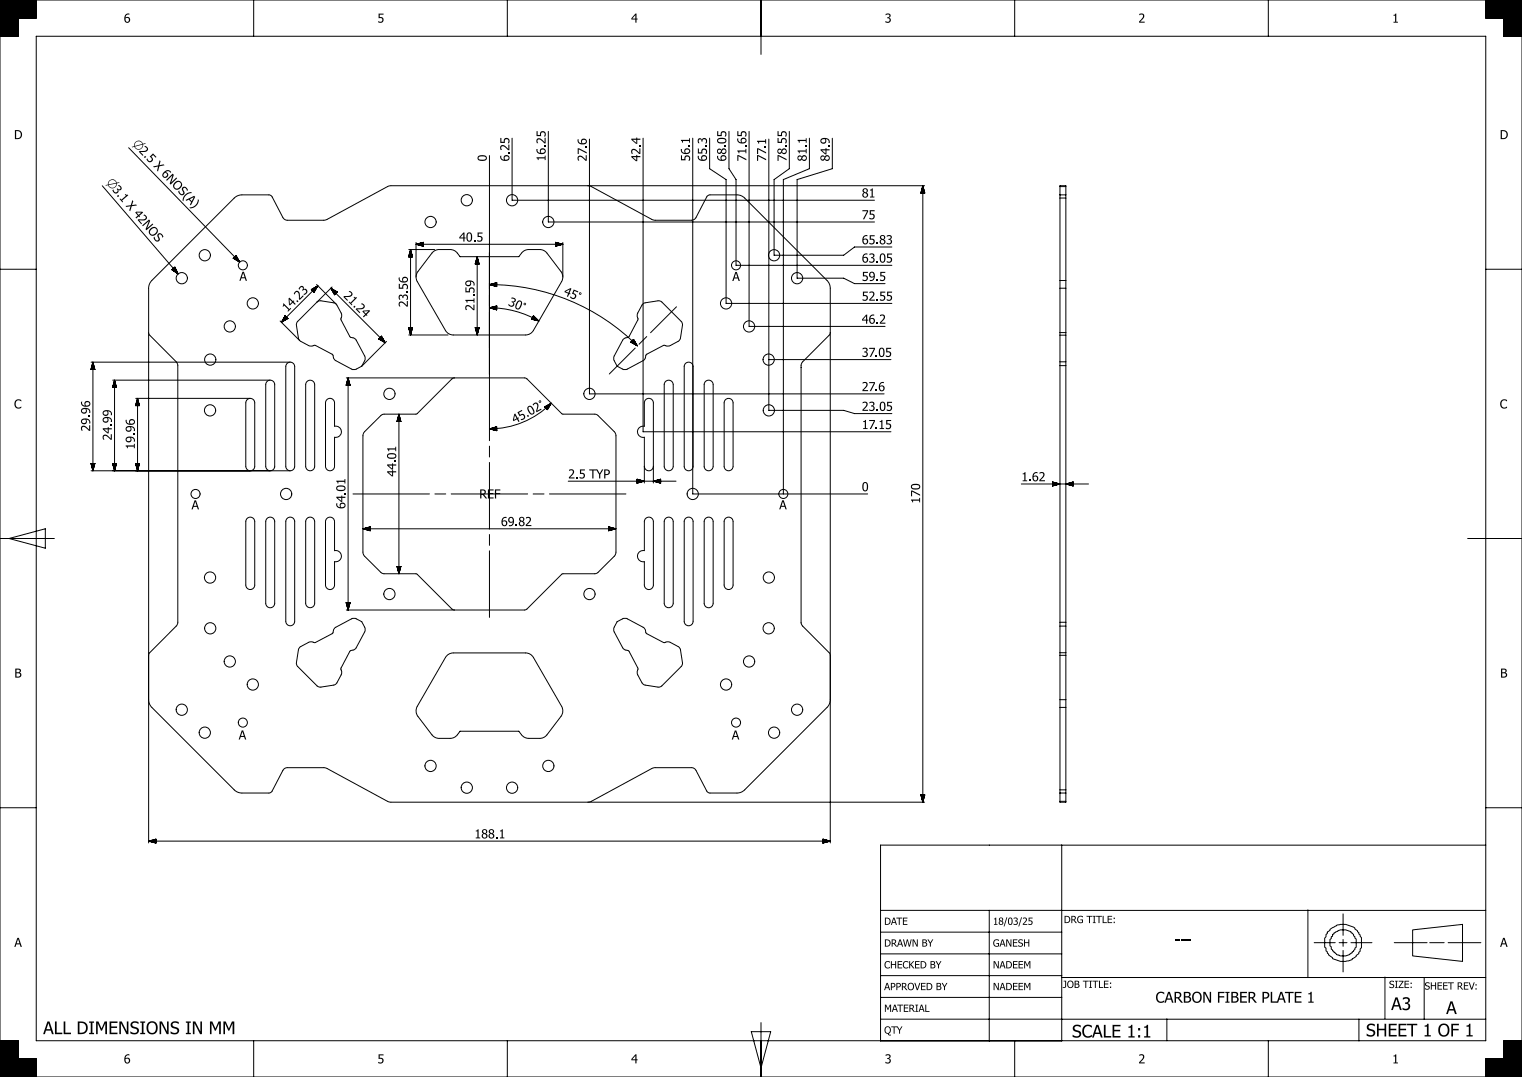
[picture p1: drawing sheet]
<svg xmlns="http://www.w3.org/2000/svg" width="420mm" height="297mm" viewBox="0 0 420 297" stroke-linecap="round" stroke-linejoin="round" font-family="sans-serif">
<g fill="none" stroke="#000" stroke-width=".28">
<path d="M0 9.9h5M0 9.8h5M0 9.7h5M0 9.6h5M0 9.5h5M0 9.4h5M0 9.3h5M0 9.2h5M0 9.1h5M0 9h5M0 8.9h5M0 8.8h5"/>
<path d="M0 8.7h5M0 8.6h5M0 8.5h5M0 8.4h5M0 8.3h5M0 8.2h5M0 8.1h5M0 8h5M0 7.9h5M0 7.8h5M0 7.7h5M0 7.6h5"/>
<path d="M0 7.5h5M0 7.4h5M0 7.3h5M0 7.2h5M0 7.1h5M0 7h5M0 6.9h5M0 6.8h5M0 6.7h5M0 6.6h5M0 6.5h5M0 6.4h5"/>
<path d="M0 6.3h5M0 6.2h5M0 6.1h5M0 6h5M0 5.9h5M0 5.8h5M0 5.7h5M0 5.6h5M0 5.5h5M0 5.4h5M0 5.3h5M0 5.2h5"/>
<path d="M0 5.1h5M0 5h5M0 4.9h10M0 4.8h10M0 4.7h10M0 4.6h10M0 4.5h10M0 4.4h10M0 4.3h10M0 4.2h10M0 4.1h10M0 4h10"/>
<path d="M0 3.9h10M0 3.8h10M0 3.7h10M0 3.6h10M0 3.5h10M0 3.4h10M0 3.3h10M0 3.2h10M0 3.1h10M0 3h10M0 2.9h10M0 2.8h10"/>
<path d="M0 2.7h10M0 2.6h10M0 2.5h10M0 2.4h10M0 2.3h10M0 2.2h10M0 2.1h10M0 2h10M0 1.9h10M0 1.8h10M0 1.7h10M0 1.6h10"/>
<path d="M0 1.5h10M0 1.4h10M0 1.3h10M0 1.2h10M0 1.1h10M0 1h10M0 .9h10M0 .8h10M0 .7h10M0 .6h10M0 .5h10M0 .4h10"/>
<path d="M0 .3h10M0 .2h10M0 .1h10M0 0h420v297h-420zM5 5v5h-5M10 10h400v277h-400zM10 0v5h-10M70 0v10M140 0v10M210 0v15M280 0v10M350 0v10"/>
<path d="M410 0v5h10M410 4.9h10M410 4.8h10M410 4.7h10M410 4.6h10M410 4.5h10M410 4.4h10M410 4.3h10M410 4.2h10M410 4.1h10M410 4h10M410 3.9h10"/>
<path d="M410 3.8h10M410 3.7h10M410 3.6h10M410 3.5h10M410 3.4h10M410 3.3h10M410 3.2h10M410 3.1h10M410 3h10M410 2.9h10M410 2.8h10M410 2.7h10"/>
<path d="M410 2.6h10M410 2.5h10M410 2.4h10M410 2.3h10M410 2.2h10M410 2.1h10M410 2h10M410 1.9h10M410 1.8h10M410 1.7h10M410 1.6h10M410 1.5h10"/>
<path d="M410 1.4h10M410 1.3h10M410 1.2h10M410 1.1h10M410 1h10M410 .9h10M410 .8h10M410 .7h10M410 .6h10M410 .5h10M410 .4h10M410 .3h10"/>
<path d="M410 .2h10M410 .1h10M415 5v5h5M415 9.9h5M415 9.8h5M415 9.7h5M415 9.6h5M415 9.5h5M415 9.4h5M415 9.3h5M415 9.2h5M415 9.1h5"/>
<path d="M415 9h5M415 8.9h5M415 8.8h5M415 8.7h5M415 8.6h5M415 8.5h5M415 8.4h5M415 8.3h5M415 8.2h5M415 8.1h5M415 8h5M415 7.9h5"/>
<path d="M415 7.8h5M415 7.7h5M415 7.6h5M415 7.5h5M415 7.4h5M415 7.3h5M415 7.2h5M415 7.1h5M415 7h5M415 6.9h5M415 6.8h5M415 6.7h5"/>
<path d="M415 6.6h5M415 6.5h5M415 6.4h5M415 6.3h5M415 6.2h5M415 6.1h5M415 6h5M415 5.9h5M415 5.8h5M415 5.7h5M415 5.6h5M415 5.5h5"/>
<path d="M415 5.4h5M415 5.3h5M415 5.2h5M415 5.1h5M415 5h5M141.3 38.1v17.1h100M151.3 36.2v25h90M162.7 38.4v70.2h81.3M177.5 38.1v81h68.4M191.2 38.1v98.1h48.2M195.8 38.1v8.4l4.6 3v34.2h45.7M201.2 36.2v10.3l1.9 3v23.7h43"/>
<path d="M206.7 36.2v53.8h37.5M212.2 38.4v74.8h20.6l3 .9h10.3M217.8 36.2v10.3l-4.2 3v20.9h19.2l3-2.3h10.3M223.4 38.1v8.4l-7.2 3v86.7M229.7 38.1v8.4l-9.7 3v27.2h12.8l3 1.5h8.4M28.2 51.2l21 24.3M35.5 40.7l30.6 31.6M135.1 42.9v78.6M162.3 51.2l.9 .3 17.4 9.2h10.6l.9-.7 3.3-6.1 8-.2 .9 .2 1.2 .7 22.7 22.8 .8 1.2 .1 .9v153M254.2 53v.2M254.2 52.8v.4M254.3 52.4v.8"/>
<path d="M254.4 52.3v.9M254.4 52.1v1.1M254.5 51.7v1.5M254.6 51.5v1.7M254.7 51.2v170M254.7 51.2l-.6 2h1.1M254.7 51.2l.5 2M254.7 51.3v1.9M254.8 51.7v1.5M254.8 51.9v1.3M254.9 52.1v1.1M255 52.4v.8"/>
<path d="M255 52.6v.6M255.1 53v.2M255.2 51.2h-147.3l-1 .3-16.6 9-1 .2h-10l-.7-.2-.5-.5-3-5.7-.6-.5-7.7-.1-1 .2-.8 .4-23.1 23.1-.6 .7-.2 .9-.1 153.5M255.2 53.2h.1M292.5 51.5v-.3h1.6v.3M292.5 53.7v.9M292.5 53.7h1.6M292.5 51.5v2.2M292.5 54.6v22.8M292.5 51.5h1.6M292.5 54.6h1.6M294.1 53.7v.9"/>
<path d="M294.1 51.5v2.2M294.1 54.6v22.8M0 74.3h10M47.4 74.4l1.8 1.1M47.4 74.4h.1M47.5 74.3l.3 .3M47.6 74.3l.3 .4M47.6 74.2l.7 .7M47.7 74.2l.7 .8M47.7 74.1l.9 1.1M47.8 74.1l1.1 1.3M47.8 74l1.3 1.5"/>
<path d="M47.9 73.9l1.1 1.4M48.1 73.8l.6 .8M48.2 73.7l.1 .2M48.3 73.7h.1M48.3 73.7l.9 1.8M48.3 73.7l-.9 .7M48.4 74l-.2-.3 .3 .5M48.8 74.7l-.8-.8 .9 1M64.4 71.2l1.7 1.1M64.4 71.2h.1M64.4 71.2l.1 .1M64.4 71.1l.5 .4"/>
<path d="M64.5 71.1l.5 .5M64.5 71l.7 .7M64.6 71l1 .9M64.7 70.9l1 1.1M64.7 70.9l1.2 1.2M64.8 70.8l1.2 1.2M64.9 70.7l1 1.1M65 70.6l.5 .6M65.1 70.5l.2 .3M65.1 70.5l.1 .1M65.1 70.5h.1M65.1 70.5l1 1.8"/>
<path d="M65.1 70.5l-.7 .7M65.6 71.3l-.7-.7 .8 .9M85.9 79.8l.8 .8M85.9 79.8h.1M86.3 79.6l-.3 .3M86.4 79.5l-.4 .4M86.6 79.4l-.5 .6M86.9 79.2l-.8 .9M87.1 79.1l-.9 1M87.2 79.7l-.7 .8 .6-.6M87.3 79l-1.1 1.1M87.4 78.5l5.4 5.4"/>
<path d="M87.5 79.2l-1 1.2 .8-.8M87.6 79.1l-1.2 1.2M87.6 78.9l-1.3 1.3M87.7 78.8l-10 10.1M87.7 78.8l-1.8 1M87.7 78.8l-1 1.8M91.3 79.5l15 15M91.3 79.5l1 1.8M91.3 79.5l1.8 1M91.4 79.5l1.3 1.4M91.4 79.7l1.2 1.3M91.5 79.6l1.3 1.2"/>
<path d="M91.6 79.1l-9.6 9.8-.2 .8 .5 3.5 .5 .8 2.4 1.3 .6 .2 1.3-.2 4.6 2.4 .7 1.6 4.9 2.6a2.96 2.96 0 0 0 2.5-.9M91.9 79.8l.9 1M92.1 79.9l.8 .8M112.8 68.8h7.1M112.8 70.6v.2M112.9 70.4v.4M113 70v.8M113 69.9v.9M113.1 69.7v1.1M113.2 69.3v1.5M113.2 69.1v1.7M113.3 68.8l-.5 2h1"/>
<path d="M113.3 68.8v23.6M113.3 68.8l.5 2M113.3 68.9v1.9M113.4 69.3v1.5M113.5 69.5v1.3M113.5 69.7v1.1M113.6 70v.8M113.7 70.2v.6M113.7 70.4v.4M113.8 70.8h.1M114.8 67.4h40.5M114.8 67.4l2 .5"/>
<path d="M114.8 66.9v9.5M114.9 67.3h1.9M115.1 67.4h1.7M115.1 67.3h1.7M115.5 67.5h1.3M115.5 67.2h1.3M115.7 67.6h1.1M115.7 67.1h1.1M115.9 67.6h.9M115.9 67.1h.9M116.2 67.7h.6M116.2 67h.6"/>
<path d="M116.4 67.8h.4M116.4 66.9h.4M116.6 67.9h.2M116.8 66.8h.1M116.8 66.8v1.1M116.8 66.8l-2 .6M119.5 69.5l.8-.5 .9-.2 3.9 .2a3.8 3.8 0 0 1 1.9 1.8h16.2a3.1 3.1 0 0 1 2.7-2l3.5 .1 1.2 .6 4.2 5.4 .5 1.3-.3 1.4-7.8 13.5a2.5 2.5 0 0 1-2.2 1.3h-19.9a2.5 2.5 0 0 1-2.2-1.3l-7.8-13.5-.3-.9 .1-.9 .4-.9zM131.1 72.8h.1M131.2 72.4v.4M131.3 72.2v.6M131.3 72v.8M131.5 71.6v1.2"/>
<path d="M131.5 71.4v1.4M131.6 71.3v1.5M131.7 70.9v1.9M131.7 70.8v21.6M131.7 70.8l-.6 2M131.7 70.8l.5 2h-1.1M131.8 71.1v1.7M131.8 71.3v1.5M131.9 71.6v1.2M132 71.8v1M132 72v.8M132.1 72.4v.4"/>
<path d="M132.2 72.6v.2M135.1 78.5a57.7 57.7 0 0 1 40.8 16.9M135.1 69.6v10.3M135.1 78.5l2 .5M135.2 78.5h1.9M135.3 78.6h1.8M135.5 78.6h1.6M135.5 78.4h1.6M135.9 78.7h1.2M136.1 78.8h1M136.1 78.2h1l-1.4 .1M136.3 78.8h.8"/>
<path d="M136.3 78.2h.8M136.7 78.9h.4M136.9 79h.2M136.9 78h.2M137 79h.1M137.1 78h.1M137.1 78.4l-1.9 .1M137.1 78.1h-.6M137.1 78v1M137.1 78l-2 .5M153.3 67.8h.4M153.3 67.7h.6"/>
<path d="M153.3 67.6h1.2M153.3 67.5h1.4M153.3 66.8h.1M153.3 66.9h.4M153.3 67h.6M153.3 67l1 .1M153.3 67.1h1.2M153.3 67.2h1.4M153.3 67.2l1.7 .1M153.3 67.3h1.9M153.3 66.8l2 .6M153.3 66.8v1.1"/>
<path d="M153.5 67.9h-.2M154.3 67.6l-1 .1M155 67.4l-1.7 .1M155.3 66.9v9.5M155.3 67.4l-2 .5M292.5 77.4v2.1M292.5 79.5v12.2M292.5 79.5h1.6M292.5 77.4h1.6M294.1 77.4v2.1M294.1 79.5v12.2M410 74.3h10"/>
<path d="M25.1 99.9h55M25.6 100v1.9M25.6 99.9v29.9M25.6 99.9l-.5 2M25.6 99.9l.6 2M41 91.7l.3 .7 7.3 7.4 .5 1-.1 71.1-.4 .8-7.3 7.3-.3 .7M77.3 88.5l5.4 5.4M78.7 87.1l.7 .7M78.7 87.1l-1 1.8M78.7 87.1h.1M78.7 87.1l-.2 .3M78.8 87.2l-.4 .4"/>
<path d="M78.8 87.2l-.5 .6M78.9 87.3l-.8 .8M78.9 87.3l-.9 1M79 87.4l-1.1 1M79 87.4l-1.3 1.4M79.1 87.5l-1.2 1.2M79.2 87.5l-1.1 1.1M79.2 87.6l-.8 .8M79.3 87.6l-.7 .7M79.3 87.7l-.5 .5M79.4 87.8l-.3 .2M79.4 87.8l-.1 .1"/>
<path d="M79.4 87.8l-1.7 1.1M86.8 80.4l-.1 .2M86.9 80.2l-.3 .3M87.5 83.3l1.1-.3 3.7 .6 .7 .5 1.1 2.2M91.6 80.1l1 .9M91.7 80.3l.8 .8M91.8 80.4l.7 .7M92 80.8l.4 .4M92.1 80.9l.3 .3M92.2 81.1l.2 .1M92.2 80l.7 .7M92.3 81.3h.1"/>
<path d="M92.6 80.2l.4 .4M92.7 80.3l.3 .3M93.1 80.5h.1M93.1 80.5l-.8 .8M94.1 88.2l2.5 4.7 1.1 .3 .6 .6 2.4 4.7a2.96 2.96 0 0 1-.9 2.5M94.2 87.6l-.1 .2M104.5 93.5l1.8 1M104.5 93.5h.1M104.6 93.4l.1 .2M104.6 93.4l.3 .3M104.6 93.4l.6 .5M104.8 93.2l1.1 1.1"/>
<path d="M104.8 93.1l1.3 1.3M104.9 93l1.3 1.3M105.1 92.9l.7 .7M105.1 92.9l.6 .5M105.2 92.8l.4 .4M105.2 92.8l.2 .1M105.3 92.7h.1M105.3 92.7l1 1.8M105.3 92.7l-.8 .8M105.4 94l-.7-.7 .8 .8M106 93.9l-1-.9 1.1 1.1M106.7 94.2l-6.9 6.8"/>
<path d="M112.8 90.4v.2M112.8 92.4h10.8M112.9 90.4v.4M112.9 90.4l.1 .7M113 90.4v.9M113.1 90.4v1.1M113.1 90.4l.1 1.5M113.2 90.4v1.7M113.4 90.4l-.1 1.9M113.4 90.4v1.5M113.5 90.4v1.3M113.6 90.4l-.1 1.1"/>
<path d="M113.6 90.4v.7M113.7 90.4v.6M113.8 90.4l-.1 .4M113.8 90.4h.1M113.8 90.4h-1l.5 2M113.8 90.4l-.5 2M131.1 90.4h1.1l-.5 2M131.1 90.4l.6 2M131.1 90.4h.1M131.2 90.4v.4M131.3 90.4v.6M131.3 90.4v.7"/>
<path d="M131.4 90.4l.1 1.1M131.5 90.4v1.3M131.6 90.4v1.5M131.6 90.4l.1 1.9M131.8 90.4v1.7M131.9 90.4l-.1 1.5M131.9 90.4v1.1M132 90.4v.9M132.1 90.4l-.1 .7M132.1 90.4v.4M132.2 90.4v.2M135.1 84.9a27.3 27.3 0 0 1 13.6 3.6"/>
<path d="M135.1 85.9v10.2M135.2 84.9h1.9M135.2 84.8l1.9 .1M135.3 85h1.8M135.5 85l1.6 .1M135.5 84.8h1.6M135.7 84.7h1.4M135.9 85.1h1.2M135.9 84.7h1.2M136.1 85.2h1M136.3 85.2l.8 .1M136.3 84.6h.8"/>
<path d="M136.5 84.5h.6M136.7 85.3h.4M136.9 85.4h.1M136.9 84.4h.2M137.1 84.4h.1M137.1 84.4v1l-2-.5M137.1 84.4l-2 .5M146.7 88l2 .5M146.7 88h.1M146.8 87.9l.5 .3M146.8 87.8l.9 .5M146.8 87.8l1 .5"/>
<path d="M146.9 87.7l1.3 .7M146.9 88.1l-.2-.1 .4 .1M146.9 87.6l1.5 .9M147 87.4l1.3 .8M147 87.4l1.2 .6M147.1 87.4l1 .5M147.1 87.3l.7 .3M147.2 87.1h.1M147.2 87.1l1.5 1.4M147.2 87.1l-.5 .9M147.5 87.4l-.3-.2 .4 .3M148.6 88.5l-1.6-1 1.6 1"/>
<path d="M174.1 94.4h.1M174.1 94.3l.2 .2M174.2 94.3l.4 .4M174.2 94.2l.6 .6M174.3 94.2l.7 .7M174.3 94.1l1 .9M174.4 94.1l1.1 1M174.4 94l1.2 1.2M174.4 94l1.4 1.3M174.5 93.9l1.2 1.2M174.6 93.9l1 1.1M174.6 93.9l.9 .9"/>
<path d="M174.7 93.7l.4 .4M174.8 93.6l.1 .2M174.8 93.6h.1M174.8 93.6l1.1 1.8M174.8 93.6l-.7 .8 1.8 1M175.2 94.3l-.5-.5 .6 .7M175.3 96l-7.2 7.1M177.3 83.9l.8-.4 3.5-.5 1.1 .3 5.5 5.6 .1 .8-.5 3.5-.4 .8-2.4 1.3-.7 .2-1.2-.2-4.6 2.4-.8 1.6-4.6 2.5a3.1 3.1 0 0 1-3.8-3l.2-.7 2.5-4.5 1.6-.8 2.4-4.6-.1-1.6zM178.5 92.8l-2.2 2.1M186.7 84.6l-7.2 7.1M212.1 99.2h33.8M229.1 91.7l-.3 .7-7.3 7.4-.4 1v70.9l.4 .9 7.3 7.4 .3 .7"/>
<path d="M292.5 91.7v.7M292.5 99.8v1M292.5 92.4v7.4M292.5 91.7h1.6M292.5 99.8h1.6M292.5 92.4h1.6M294.1 91.7v.7M294.1 99.8v1M294.1 92.4v7.4M25.1 101.9h1.1M25.1 101.9h.1M25.2 101.5v.4"/>
<path d="M25.3 101.3v.6M25.3 101.1v.8M25.4 100.7v1.2M25.5 100.5v1.4M25.5 100.3v1.6M25.7 100.2v1.7M25.8 100.5v1.4M25.9 100.7v1.2M25.9 100.9v1M26 101.3v.6M26.1 101.5v.4M26.1 101.7v.2"/>
<path d="M31.1 106.8h1M31.1 106.8h.1M31.1 104.8h43.5M31.1 106.6v.2M31.2 106.4v.4M31.3 106.1v.7M31.3 105.9v.9M31.4 105.7v1.1M31.5 105.3v1.5M31.5 105.1v1.7M31.6 104.8v25M31.6 104.8l-.5 2"/>
<path d="M31.6 104.8l.5 2M31.6 104.9v1.9M31.7 105.3v1.5M31.8 105.5v1.3M31.9 105.9v.9M31.9 106.1v.7M32 106.3v.5M32.1 106.6v.2M32.1 106.8h.1M37.4 111.9h1.1M37.4 111.9h.1M37.5 109.9h31.6"/>
<path d="M37.5 111.7v.2M37.5 111.5v.4M37.6 111.1v.8M37.7 110.9v1M37.7 110.7v1.2M37.8 110.3v1.6M37.9 110.1v1.8M38 109.9v19.9M38 109.9l-.6 2M38 109.9l.5 2M38 110.1v1.8M38.1 110.3v1.6"/>
<path d="M38.1 110.5v1.4M38.2 110.9v1M38.3 111.1v.8M38.3 111.3v.6M38.4 111.7v.2M38.5 111.9h.1M68.1 110.4a1.23 1.23 0 0 1 1.3-.5 1.23 1.23 0 0 1 .9 1.2v17.5a1.23 1.23 0 0 1-1.2 1.2 1.23 1.23 0 0 1-1.3-1.2v-17.5zM73.8 105.1a1.24 1.24 0 0 1 1.3-.1 1.24 1.24 0 0 1 .7 1.1v22.5a1.24 1.24 0 0 1-1.2 1.2 1.24 1.24 0 0 1-1.3-1.2v-22.5zM79.1 100.4a1.23 1.23 0 0 1 1.4-.5 1.23 1.23 0 0 1 .8 1.2v27.5a1.23 1.23 0 0 1-1.2 1.2 1.23 1.23 0 0 1-1.2-1.2v-27.5zM84.9 105.1a1.24 1.24 0 0 1 1.3-.1 1.24 1.24 0 0 1 .6 1.1v22.5a1.24 1.24 0 0 1-1.2 1.2 1.24 1.24 0 0 1-1.2-1.2v-22.5zM90.3 110.1a1.25 1.25 0 0 1 1.3-.1 1.25 1.25 0 0 1 .7 1.1v6.5a1.55 1.55 0 0 1 1.9 1.5 1.55 1.55 0 0 1-1.9 1.5v8a1.25 1.25 0 0 1-1.2 1.2 1.25 1.25 0 0 1-1.3-1.2v-17.5zM95.5 106.2h1.1"/>
<path d="M95.6 104.2h49.4l10.2 10 9.4 .1 4.9 4.7 .5 1.2-.1 32.4-.4 .8-4.7 4.6-.7 .2-8.9 .1-10.2 9.9h-49.4M95.6 106v.2M95.6 105.8v.4M95.7 105.6v.6M95.8 105.3v.9M95.8 105.1v1.1M95.9 104.9v1.3M96 104.5v1.7M96.1 104.2v64M96.1 104.2l-.6 2M96.1 104.2l.5 2M96.1 104.3v1.9"/>
<path d="M96.1 104.5v1.7M96.2 104.9v1.3M96.3 105.1v1.1M96.4 105.4v.8M96.4 105.6v.6M96.5 105.8v.4M96.6 106.2h.1M109.5 116.2h1.1M109.5 116.2h.1M109.7 115.8v.4M109.7 115.6v.6M109.8 115.4v.8"/>
<path d="M109.9 115.1v1.1M109.9 114.9v1.3M110 114.7v1.5M110.1 114.3v1.9M110.1 114.2v44M110.1 114.2l-.6 2M110.1 114.2l.5 2M110.2 114.5v1.7M110.2 114.7v1.5M110.3 115.1v1.1M110.4 115.3v.9M110.5 115.6v.6"/>
<path d="M110.5 115.8v.4M110.6 116v.2M125.4 104.2l-.7 .3-9.7 9.7-9.5 .1-4.9 4.7-.4 1.2 .1 32.7 5.2 5.2 9.5 .2 9.7 9.6 .7 .3M135.1 118.3l2 .5M135.3 118.2h1.8h-1.9M135.5 118.4h1.6h-1.4M136.1 118h1h-1.2M136.3 118.6h.8h-.6M136.7 117.8h.4l-.8 .1M137.1 117.7v1.1M137.1 117.7l-2 .6M137.1 117.7l-.2 .1"/>
<path d="M137.1 118.1h-1.6M137.1 118.3h-1.9M137.1 118.5h-1.2M137.1 118.7h-.4M137.1 118.8h.1M150.3 112.2h.1M150.5 112.1l-.1 .1M150.7 112l-.3 .3M150.7 112.6l1.3-1.4-1.3 1.4M151 111.8l-.5 .5M151.1 113h.1M151.2 112.8l-.2 .1"/>
<path d="M151.2 111.7l-.7 .7M151.4 112.5l-.4 .4M151.5 112.3l-.6 .5M151.7 112l-.8 .8M151.7 111.4l-1.2 1 .9-.8M151.8 111.8l-1 .9M151.9 111.3l-1.3 1.2M151.9 111.6l-1.1 1.1M152.1 111.2a24.1 24.1 0 0 1-17 7.1M152.1 111.2l-1.8 1M152.1 111.2l-1 1.8-.8-.8M183.8 105.1a1.24 1.24 0 0 1 1.3-.1 1.24 1.24 0 0 1 .7 1.1v22.5a1.24 1.24 0 0 1-1.3 1.2 1.24 1.24 0 0 1-1.2-1.2v-22.5z"/>
<path d="M189 100.4a1.23 1.23 0 0 1 1.4-.5 1.23 1.23 0 0 1 .9 1.2v27.5a1.23 1.23 0 0 1-1.3 1.2 1.23 1.23 0 0 1-1.2-1.2v-27.5zM194.6 105.3a1.24 1.24 0 0 1 1.3-.4 1.24 1.24 0 0 1 .9 1.2v22.5a1.24 1.24 0 0 1-1.2 1.2 1.24 1.24 0 0 1-1.3-1.2v-22.5zM200.1 110.4a1.23 1.23 0 0 1 1.3-.5 1.23 1.23 0 0 1 .9 1.2v17.5a1.23 1.23 0 0 1-1.2 1.2 1.23 1.23 0 0 1-1.3-1.2v-17.5zM292.5 100.8v70.8M292.5 100.8h1.6M294.1 100.8v70.8M25.1 127.8h1.1M25.1 127.8l.5 2M25.1 127.8h.1M25.1 129.8h55M25.2 127.8v.4M25.3 127.8v.6"/>
<path d="M25.3 127.8v.8M25.4 127.8v1.2M25.5 127.8v1.4M25.5 127.8v1.6M25.6 127.8v1.9M25.8 127.8l-.1 1.7M25.8 127.8v1.4M25.9 127.8v1.2M26 127.8l-.1 1M26 127.8v.6M26.1 127.8v.4M26.2 127.8l-.1 .2"/>
<path d="M26.2 127.8l-.6 2M31.1 127.8h1M31.1 127.8l.5 2M31.1 127.8h.1M31.1 127.8v.2M31.2 127.8v.4M31.2 127.8l.1 .8M31.3 127.8v1M31.4 127.8v1.2M31.4 127.8l.1 1.6M31.5 127.8v1.7M31.7 127.8l-.1 1.9"/>
<path d="M31.7 127.8v1.6M31.8 127.8v1.4M31.9 127.8v1M31.9 127.8v.8M32 127.8v.6M32.1 127.8v.2M32.1 127.8h.1M32.1 127.8l-.5 2M37.4 127.8h1.1M37.4 127.8l.6 2M37.4 127.8h.1M37.5 127.8v.2"/>
<path d="M37.5 127.8v.4M37.6 127.8v.8M37.7 127.8v1M37.7 127.8v1.2M37.8 127.8v1.6M37.9 127.8v1.7M38 127.8v1.7M38.1 127.8v1.6M38.2 127.8l-.1 1.4M38.2 127.8v1M38.3 127.8v.8M38.4 127.8l-.1 .6"/>
<path d="M38.4 127.8v.2M38.5 127.8h.1M38.5 127.8l-.5 2M97.4 136.2h21.1M120 136.2h3M124.5 136.2h21.1M135.1 123v3M135.1 127.5v18.4M147.1 136.2h3M151.6 136.2h21.1M156.8 132.7h29.8M175.8 132.9h1.2"/>
<path d="M175.8 133.1h.6M175.8 133.2h.1M175.8 132.2l2 .5-2 .5M175.8 132.2v1M175.8 132.2h.2M175.8 132.3h.4M175.8 132.3h.6M175.8 132.4h1M175.8 132.5h1.2M175.8 132.5h1.3M175.8 132.6h1.7M175.8 132.9h1.3"/>
<path d="M175.8 132.7h1.9M176.2 133.1l-.4 .1M176.8 133h-1M177.5 132.8h-1.7M177.8 128.6a1.25 1.25 0 0 0 1.3 1.2 1.25 1.25 0 0 0 1.2-1.2M177.8 133.2v-12.6a1.55 1.55 0 0 1-1.9-1.5 1.55 1.55 0 0 1 1.9-1.5v-6.5a1.25 1.25 0 0 1 1.3-1.2 1.25 1.25 0 0 1 1.2 1.2v22.1M180.4 132.7h1.9M180.6 132.6h1.7M180.6 132.8h1.7M181 132.5h1.3M181 132.9h1.3M181.2 132.9h1.1"/>
<path d="M181.2 132.5h1.1M181.3 133h1M181.3 132.4h1M181.7 133.1h.6M181.7 132.3h.6M181.9 133.1h.4M181.9 132.3h.4M182.1 132.2h.2M182.3 133.2h.1M182.3 132.2l-2 .5 2 .5M182.3 132.2v1M281.8 133.5h18.6"/>
<path d="M290.5 132.9l2 .6-2 .5M290.5 132.9v1.1M290.5 132.9h.1M290.5 133h.4M290.5 133.1h.6M290.5 133.1h.8M290.5 133.2h1.1M290.5 133.3h1.3M290.5 133.3h1.5M290.5 133.4h1.9M290.5 133.9h.4M290.5 133.8h.6"/>
<path d="M290.5 133.7h1.1M290.5 133.6h1.3M290.7 133.9l-.2 .1M291.5 133.7l-1 .1M292.2 133.5l-1.7 .1M294.2 133.4h1.9M294.4 133.5h1.7M294.6 133.3h1.5M294.8 133.3h1.3M294.8 133.6h1.3M295 133.2h1.1M295 133.7h1.1"/>
<path d="M295.2 133.7h.9M295.4 133.1h.7M295.5 133.1h.6M295.5 133.8h.6M295.7 133h.4M295.7 133.9h.4M295.9 133.9h.2M296.1 132.9h.1M296.1 132.9l-2 .6 2 .5M296.1 132.9v1.1M0 148.5h15M2.5 148.5l10-2.7v5.4z"/>
<path d="M68.1 143.1a1.23 1.23 0 0 1 1.3-.4 1.23 1.23 0 0 1 .9 1.1v17.5a1.23 1.23 0 0 1-1.2 1.3 1.23 1.23 0 0 1-1.3-1.3v-17.5zM73.8 142.8a1.24 1.24 0 0 1 1.3-.1 1.24 1.24 0 0 1 .7 1.1v22.6a1.24 1.24 0 0 1-1.2 1.2 1.24 1.24 0 0 1-1.3-1.2v-22.6zM79.1 143.1a1.23 1.23 0 0 1 1.4-.4 1.23 1.23 0 0 1 .8 1.1v27.5a1.23 1.23 0 0 1-1.2 1.3 1.23 1.23 0 0 1-1.2-1.3v-27.5zM84.9 142.8a1.24 1.24 0 0 1 1.3-.1 1.24 1.24 0 0 1 .6 1.1v22.5a1.24 1.24 0 0 1-1.2 1.3 1.24 1.24 0 0 1-1.2-1.3v-22.5zM90.3 142.8a1.25 1.25 0 0 1 1.3-.1 1.25 1.25 0 0 1 .7 1.2v8a1.55 1.55 0 0 1 1.9 1.5 1.55 1.55 0 0 1-1.9 1.5v6.4a1.25 1.25 0 0 1-1.2 1.3 1.25 1.25 0 0 1-1.3-1.3v-17.4zM100.2 145.8h69.8M100.2 145.8l2 .6M100.2 145.8h2M100.4 145.9h1.8M100.6 146h1.6M100.6 145.7h1.6M100.8 145.6h1.4"/>
<path d="M101 146.1h1.2M101 145.6h1.2M101.2 146.1h1M101.4 146.2h.8M101.4 145.5h.8M101.6 145.4h.6M101.8 146.3h.4M102 146.3h.2M102 145.3h.2M102.1 146.4h.1M102.1 145.3h.1M102.2 145.3v1.1"/>
<path d="M102.2 145.3l-2 .5M109.5 156.2h1.1M109.5 156.2l.6 2M109.5 156.2h.1M109.6 156.2l.1 .4M109.7 156.2v.6M109.8 156.2v.8M109.8 156.2l.1 1.2M109.9 156.2v1.4M110 156.2v1.5M110 156.2l.1 1.9M110.2 156.2v1.7"/>
<path d="M110.3 156.2l-.1 1.5M110.3 156.2v1.2M110.4 156.2v1M110.5 156.2v.6M110.5 156.2v.4M110.6 156.2v.2M110.6 156.2l-.5 2M135.1 151.9v18.4M135.1 147.4v3M168 146.4h.1M168 146.3h.2M168 146.3h.4"/>
<path d="M168 146.1h.9M168 146.1h1.1M168 145.9h1.7M168 145.3h.1M168 145.3h.2M168 145.4h.6M168 145.5h.7M168 145.5l1.1 .1M168 145.6h1.3M168 145.7h1.5M168 145.8h1.9M168 145.3l2 .5"/>
<path d="M168 145.3v1.1M168.7 146.2h-.7M169.5 146h-1.5M170 145.8l-2 .6M178 143.1a1.25 1.25 0 0 1 1.4-.4 1.25 1.25 0 0 1 .9 1.2v17.4a1.25 1.25 0 0 1-1.2 1.3 1.25 1.25 0 0 1-1.3-1.3v-6.4a1.55 1.55 0 0 1-1.9-1.5 1.55 1.55 0 0 1 1.9-1.5v-8zM183.5 143.1a1.24 1.24 0 0 1 1.4-.4 1.24 1.24 0 0 1 .9 1.1v22.5a1.24 1.24 0 0 1-1.3 1.3 1.24 1.24 0 0 1-1.2-1.3v-22.5zM189 143.1a1.23 1.23 0 0 1 1.4-.4 1.23 1.23 0 0 1 .9 1.1v27.5a1.23 1.23 0 0 1-1.3 1.3 1.23 1.23 0 0 1-1.2-1.3v-27.5zM194.6 143.1a1.24 1.24 0 0 1 1.3-.4 1.24 1.24 0 0 1 .9 1.1v22.6a1.24 1.24 0 0 1-1.2 1.2 1.24 1.24 0 0 1-1.3-1.2v-22.6zM200.3 142.8a1.23 1.23 0 0 1 1.3-.1 1.23 1.23 0 0 1 .7 1.1v17.5a1.23 1.23 0 0 1-1.2 1.3 1.23 1.23 0 0 1-1.3-1.3v-17.5zM405 148.5h15M82.8 178.5l2.7-1.5 1.6 .2 4.6-2.5 .7-1.6 4.6-2.4a3.1 3.1 0 0 1 3.8 2.9l-.2 .7-2.5 4.6-1.6 .7-2.4 4.6 .2 1.3-.2 .6-1.3 2.4-.7 .4-3.5 .6-.9-.2-5.5-5.5-.4-1.1 .5-3.5zM95.5 166.2h1.1"/>
<path d="M95.5 166.2l.6 2M95.5 166.2l.1 .2M95.6 166.2v.4M95.7 166.2v.6M95.7 166.2l.1 1M95.8 166.2v1.2M95.9 166.2v1.4M95.9 166.2l.1 1.7M96.1 166.2v1.9M96.2 166.2l-.1 1.7M96.2 166.2v1.4M96.3 166.2v1.2"/>
<path d="M96.4 166.2v.8M96.4 166.2v.6M96.5 166.2v.4M96.6 166.2h.1M96.6 166.2l-.5 2M170.3 171.4a2.96 2.96 0 0 1 2.5-.9l4.9 2.6 .8 1.6 4.6 2.5 1.6-.2 2.7 1.5 .4 .7 .5 3.5-.3 1.1-5.6 5.5-.8 .2-3.8-.6-.7-.6-1.1-2.2-.2-.6 .2-1.3-2.4-4.6-1.6-.7-2.6-4.9a2.96 2.96 0 0 1 .9-2.6zM292.5 171.6v1.1M292.5 172.7v7.3M292.5 172.7h1.6M292.5 171.6h1.6M294.1 171.6v1.1M294.1 172.7v7.3"/>
<path d="M41 193l.2 .9 .7 1.2 22.7 22.7 .8 .6 .9 .3h7.9l.5-.1 3.4-6.2 .8-.7h10.4l1 .2 16.6 9.1 1 .2h147.3M123.2 180.9a2.5 2.5 0 0 1 1.9-.8h19.9a2.5 2.5 0 0 1 2.2 1.2l7.8 13.5 .3 1.4-.5 1.3-3.9 5.1-.6 .6-1.4 .4-3.9-.1a3.8 3.8 0 0 1-1.8-1.9h-16.2a3.1 3.1 0 0 1-2.8 2h-3.5l-1.2-.6-4.2-5.5-.5-1.3 .3-1.4zM229.1 193l-.1 .9-.8 1.2-22.7 22.7-.8 .6-1.3 .3-8-.1-3.3-6.2-.9-.7h-10.6l-17.4 9.3-.9 .2M292.5 180v.7M292.5 193v2.1M292.5 180.7v12.3M292.5 195.1v22.7M292.5 180.7h1.6M292.5 193h1.6M292.5 180h1.6M292.5 195.1h1.6M294.1 180v.7"/>
<path d="M294.1 193v2.1M294.1 180.7v12.3M294.1 195.1v22.7M254.1 219.2l.1 .2M254.2 219.2v.4M254.3 219.2v.8M254.4 219.2v1M254.4 219.2v1.2M254.5 219.2v1.5M254.6 219.2v1.7M254.7 219.2v1.9M254.8 219.2v1.5"/>
<path d="M254.8 219.2v1.4M254.9 219.2v1.2M255 219.2v.8M255.1 219.2l-.1 .6M255.1 219.2v.2M255.2 219.2h.1M255.2 219.2l-.5 2M255.2 219.2h-1.1l.6 2M292.5 217.8v.9M292.5 218.7h1.6M292.5 218.7v2.3M292.5 217.8h1.6"/>
<path d="M294.1 217.8v.9M294.1 218.7v2.3M0 222.8h10M41 232h188.1M41 232l2 .5M41.1 232h1.9M41.3 231.9h1.7M41.5 232.1h1.5M41.5 231.8h1.5M41.7 232.1h1.3M41.9 231.7h1.1M41.9 232.2h1.1"/>
<path d="M42.1 231.7h.9M42.2 231.6h.8M42.2 232.3h.8M42.4 232.3h.6M42.6 231.5h.4M42.8 231.5h.2M42.8 232.4h.2M43 231.4h.1M43 232.5h.1M43 231.4v1.1M43 231.4l-2 .6M227.1 232.1h1.5"/>
<path d="M227.1 231.4h.1M227.1 231.5h.2M227.1 231.5h.4M227.1 231.6h.8M227.1 231.7h1M227.1 231.7h1.2M227.1 231.8h1.5M227.1 231.9h1.7M227.1 231.4l2 .6M227.1 231.4v1.1M227.1 232.5h.1M227.1 232.4h.2"/>
<path d="M227.1 232.3h.8M227.1 232.1h1.3M227.7 232.3l-.6 .1M228.3 232.2h-1.2M229 232h-1.9M229.1 232l-2 .5M292.5 221v.2h1.6v-.2M292.5 221h1.6M293 233.1v54h-50v-54h167M410 222.8h10M243 251.1h167M243 257.1h50"/>
<path d="M273 251.1v36M360.9 250.9v18.5M362.7 260h5.8M367 256.3a5.5 5.5 0 0 1 6.9-.4v.3l1.1 1v.4a3.1 3.1 0 0 1 .7 3v.7l-.4 .4v.7l-.3 .2v.4l-.8 .5v.2a5.4 5.4 0 0 1-5.7 .9l-.8-.2v-.3l-1.1-.7v-.3l-.3-.2v-.4l-.4-.3v-.7l-.3-.3v-2.5l.3-.4v-.6l.4-.3v-.3l.7-.5zM368.1 257.3l.4-.1a3.9 3.9 0 0 1 4.3-.3v.3a2.07 2.07 0 0 1 1.1 1.5l.3 .2v.8a3.3 3.3 0 0 1-1.8 3.4 3.4 3.4 0 0 1-3.9-.2l-1.1-1.2v-.6l-.4-.3v-1.7l.4-.3v-.5l.3-.1v-.5l.4-.1zM369.5 260h2.2M370.6 252v5.9M370.6 259.1v1.9M372.8 260h5.8M384.8 260h9M389.8 256.4l13.8-1.5v10.2l-13.8-1.5zM394.5 260h4"/>
<path d="M399.6 260h9.1M243 263.1h50M243 269.1h50M243 275.1h50M293 269.6h117M370.6 262.1v5.9M382.2 269.4v11.5M393 269.6v11.5M0 295.9h10M0 295.8h10M0 295.7h10M0 295.6h10"/>
<path d="M0 295.5h10M0 295.4h10M0 295.3h10M0 295.2h10M0 295.1h10M0 295h10M0 294.9h10M0 294.8h10M0 294.7h10M0 294.6h10M0 294.5h10M0 294.4h10"/>
<path d="M0 294.3h10M0 294.2h10M0 294.1h10M0 294h10M0 293.9h10M0 293.8h10M0 293.7h10M0 293.6h10M0 293.5h10M0 293.4h10M0 293.3h10M0 293.2h10"/>
<path d="M0 293.1h10M0 293h10M0 292.9h10M0 292.8h10M0 292.7h10M0 292.6h10M0 292.5h10M0 292.4h10M0 292.3h10M0 292.2h10M0 292.1h10M0 292h10v5"/>
<path d="M0 292h5M0 291.9h5M0 291.8h5M0 291.7h5M0 291.6h5M0 291.5h5M0 291.4h5M0 291.3h5M0 291.2h5M0 291.1h5M0 291h5M0 290.9h5"/>
<path d="M0 290.8h5M0 290.7h5M0 290.6h5M0 290.5h5M0 290.4h5M0 290.3h5M0 290.2h5M0 290.1h5M0 290h5M0 289.9h5M0 289.8h5M0 289.7h5"/>
<path d="M0 289.6h5M0 289.5h5M0 289.4h5M0 289.3h5M0 289.2h5M0 289.1h5M0 289h5M0 288.9h5M0 288.8h5M0 288.7h5M0 288.6h5M0 288.5h5"/>
<path d="M0 288.4h5M0 288.3h5M0 288.2h5M0 288.1h5M0 288h5M0 287.9h5M0 287.8h5M0 287.7h5M0 287.6h5M0 287.5h5M0 287.4h5M0 287.3h5"/>
<path d="M0 287.2h5M0 287.1h5M0 287h5v5M0 296.9h10M0 296.8h10M0 296.7h10M0 296.6h10M0 296.5h10M0 296.4h10M0 296.3h10M0 296.2h10M0 296.1h10"/>
<path d="M0 296h10M70 287v10M140 287v10M207.3 284.5h5.4l-2.7 10zM210 282v15M243 281.1h167M280 287v10M322 281v6M350 287v10M375 281v6.1M410 295.9h10M410 295.8h10"/>
<path d="M410 295.7h10M410 295.6h10M410 295.5h10M410 295.4h10M410 295.3h10M410 295.2h10M410 295.1h10M410 295h10M410 294.9h10M410 294.8h10M410 294.7h10M410 294.6h10"/>
<path d="M410 294.5h10M410 294.4h10M410 294.3h10M410 294.2h10M410 294.1h10M410 294h10M410 293.9h10M410 293.8h10M410 293.7h10M410 293.6h10M410 293.5h10M410 293.4h10"/>
<path d="M410 293.3h10M410 293.2h10M410 293.1h10M410 293h10M410 292.9h10M410 292.8h10M410 292.7h10M410 292.6h10M410 292.5h10M410 292.4h10M410 292.3h10M410 292.2h10"/>
<path d="M410 292.1h10M410 296.9h10M410 296.8h10M410 296.7h10M410 296.6h10M410 296.5h10M410 296.4h10M410 296.3h10M410 296.2h10M410 296.1h10M410 296h10M415 292h5"/>
<path d="M415 291.9h5M415 291.8h5M415 291.7h5M415 291.6h5M415 291.5h5M415 291.4h5M415 291.3h5M415 291.2h5M415 291.1h5M415 291h5M415 290.9h5M415 290.8h5"/>
<path d="M415 290.7h5M415 290.6h5M415 290.5h5M415 290.4h5M415 290.3h5M415 290.2h5M415 290.1h5M415 290h5M415 289.9h5M415 289.8h5M415 289.7h5M415 289.6h5"/>
<path d="M415 289.5h5M415 289.4h5M415 289.3h5M415 289.2h5M415 289.1h5M415 289h5M415 288.9h5M415 288.8h5M415 288.7h5M415 288.6h5M415 288.5h5M415 288.4h5"/>
<path d="M415 288.3h5M415 288.2h5M415 288.1h5M415 288h5M415 287.9h5M415 287.8h5M415 287.7h5M415 287.6h5M415 287.5h5M415 287.4h5M415 287.3h5M415 287.2h5"/>
<path d="M415 287.1h5M420 292h-10v5M420 287h-5v5"/>
<circle cx="128.8" cy="55.2" r="1.55"/>
<circle cx="141.3" cy="55.2" r="1.55"/>
<circle cx="50.2" cy="76.7" r="1.55"/>
<circle cx="56.5" cy="70.4" r="1.55"/>
<circle cx="67" cy="73.2" r="1.25"/>
<circle cx="118.8" cy="61.2" r="1.55"/>
<circle cx="151.3" cy="61.2" r="1.55"/>
<circle cx="203.1" cy="73.2" r="1.25"/>
<circle cx="213.6" cy="70.4" r="1.55"/>
<circle cx="220" cy="76.7" r="1.55"/>
<circle cx="58" cy="99.2" r="1.55"/>
<circle cx="63.4" cy="90" r="1.55"/>
<circle cx="69.8" cy="83.7" r="1.55"/>
<circle cx="200.4" cy="83.7" r="1.55"/>
<circle cx="206.7" cy="90" r="1.55"/>
<circle cx="212.1" cy="99.2" r="1.55"/>
<circle cx="58" cy="113.2" r="1.55"/>
<circle cx="107.5" cy="108.6" r="1.55"/>
<circle cx="162.7" cy="108.6" r="1.55"/>
<circle cx="212.2" cy="113.2" r="1.55"/>
<circle cx="54" cy="136.2" r="1.25"/>
<circle cx="79" cy="136.2" r="1.55"/>
<circle cx="191.2" cy="136.2" r="1.55"/>
<circle cx="216.2" cy="136.2" r="1.25"/>
<circle cx="58" cy="159.3" r="1.55"/>
<circle cx="212.2" cy="159.3" r="1.55"/>
<circle cx="58" cy="173.3" r="1.55"/>
<circle cx="107.5" cy="163.8" r="1.55"/>
<circle cx="162.7" cy="163.8" r="1.55"/>
<circle cx="212.1" cy="173.3" r="1.55"/>
<circle cx="50.2" cy="195.7" r="1.55"/>
<circle cx="63.4" cy="182.4" r="1.55"/>
<circle cx="67" cy="199.3" r="1.25"/>
<circle cx="69.8" cy="188.8" r="1.55"/>
<circle cx="200.4" cy="188.8" r="1.55"/>
<circle cx="203.1" cy="199.3" r="1.25"/>
<circle cx="206.7" cy="182.4" r="1.55"/>
<circle cx="220" cy="195.7" r="1.55"/>
<circle cx="56.5" cy="202" r="1.55"/>
<circle cx="118.8" cy="211.2" r="1.55"/>
<circle cx="128.8" cy="217.2" r="1.55"/>
<circle cx="141.3" cy="217.2" r="1.55"/>
<circle cx="151.3" cy="211.2" r="1.55"/>
<circle cx="213.6" cy="202" r="1.55"/>
</g>
<g font-size="4.8">
<text x="383.9" y="278.5">A3</text>
<text x="399.1" y="279.6">A</text>
<text x="11.9" y="285.2">ALL DIMENSIONS IN MM</text>
<text x="295.8" y="286.1">SCALE 1:1</text>
<text x="376.9" y="285.8">SHEET 1 OF 1</text>
</g>
<g font-size="4.1">
<text x="324.3" y="260.5">---</text>
<text x="318.9" y="276.5">CARBON FIBER PLATE 1</text>
</g>
<g font-size="3.7">
<text x="36.4" y="39.9" transform="rotate(46 36.4 39.9)">⌀2.5 X 6NOS(A)</text>
<text x="29.2" y="50.4" transform="rotate(49 29.2 50.4)">⌀3.1 X 42NOS</text>
</g>
<g font-size="3.4">
<text x="34.2" y="6.3">6</text>
<text x="104.2" y="6.3">5</text>
<text x="174.2" y="6.3">4</text>
<text x="244.2" y="6.3">3</text>
<text x="314.2" y="6.3">2</text>
<text x="384.2" y="6.3">1</text>
<text x="3.9" y="38.4">D</text>
<text x="413.9" y="38.4">D</text>
<text x="134.3" y="44.5" transform="rotate(-90 134.3 44.5)">0</text>
<text x="140.6" y="44.5" transform="rotate(-90 140.6 44.5)">6.25</text>
<text x="150.6" y="44.5" transform="rotate(-90 150.6 44.5)">16.25</text>
<text x="161.9" y="44.5" transform="rotate(-90 161.9 44.5)">27.6</text>
<text x="176.7" y="44.5" transform="rotate(-90 176.7 44.5)">42.4</text>
<text x="190.4" y="44.5" transform="rotate(-90 190.4 44.5)">56.1</text>
<text x="195.1" y="44.5" transform="rotate(-90 195.1 44.5)">65.3</text>
<text x="200.4" y="44.5" transform="rotate(-90 200.4 44.5)">68.05</text>
<text x="206" y="44.5" transform="rotate(-90 206 44.5)">71.65</text>
<text x="211.4" y="44.5" transform="rotate(-90 211.4 44.5)">77.1</text>
<text x="217.1" y="44.5" transform="rotate(-90 217.1 44.5)">78.55</text>
<text x="222.6" y="44.5" transform="rotate(-90 222.6 44.5)">81.1</text>
<text x="228.9" y="44.5" transform="rotate(-90 228.9 44.5)">84.9</text>
<text x="237.8" y="54.5">81</text>
<text x="237.8" y="60.5">75</text>
<text x="126.7" y="66.6">40.5</text>
<text x="237.8" y="67.4">65.83</text>
<text x="66.1" y="77.4">A</text>
<text x="202.1" y="77.5">A</text>
<text x="237.8" y="72.4">63.05</text>
<text x="237.8" y="77.5">59.5</text>
<text x="94.6" y="81.7" transform="rotate(45 94.6 81.7)">21.24</text>
<text x="155.4" y="81.3" transform="rotate(23 155.4 81.3)">45°</text>
<text x="237.8" y="82.9">52.55</text>
<text x="79.2" y="86.2" transform="rotate(-45 79.2 86.2)">14.23</text>
<text x="112.5" y="84.7" transform="rotate(-90 112.5 84.7)">23.56</text>
<text x="130.9" y="85.7" transform="rotate(-90 130.9 85.7)">21.59</text>
<text x="140.1" y="84.2" transform="rotate(23 140.1 84.2)">30°</text>
<text x="237.8" y="89.3">46.2</text>
<text x="237.8" y="98.4">37.05</text>
<text x="237.8" y="107.9">27.6</text>
<text x="3.9" y="112.6">C</text>
<text x="237.8" y="113.3">23.05</text>
<text x="413.9" y="112.6">C</text>
<text x="24.9" y="119" transform="rotate(-90 24.9 119)">29.96</text>
<text x="142" y="116.9" transform="rotate(-28 142 116.9)">45.02°</text>
<text x="237.8" y="118.3">17.15</text>
<text x="30.9" y="121.5" transform="rotate(-90 30.9 121.5)">24.99</text>
<text x="37.2" y="124" transform="rotate(-90 37.2 124)">19.96</text>
<text x="109.3" y="131.4" transform="rotate(-90 109.3 131.4)">44.01</text>
<text x="156.8" y="131.9">2.5 TYP</text>
<text x="132.3" y="137.5">REF</text>
<text x="237.8" y="135.5">0</text>
<text x="281.8" y="132.7">1.62</text>
<text x="52.9" y="140.5">A</text>
<text x="95.3" y="140.3" transform="rotate(-90 95.3 140.3)">64.01</text>
<text x="215" y="140.5">A</text>
<text x="253.9" y="138.9" transform="rotate(-90 253.9 138.9)">170</text>
<text x="138.2" y="145.1">69.82</text>
<text x="4" y="186.9">B</text>
<text x="414" y="186.9">B</text>
<text x="65.9" y="203.9">A</text>
<text x="201.9" y="203.9">A</text>
<text x="130.9" y="231.2">188.1</text>
<text x="4" y="261.1">A</text>
<text x="414" y="261.1">A</text>
<text x="34.2" y="293.3">6</text>
<text x="104.2" y="293.3">5</text>
<text x="174.2" y="293.3">4</text>
<text x="244.2" y="293.3">3</text>
<text x="314.2" y="293.3">2</text>
<text x="384.2" y="293.3">1</text>
</g>
<g font-size="2.8">
<text x="244" y="255.1">DATE</text>
<text x="274" y="255.1">18/03/25</text>
<text x="293.6" y="254.6">DRG TITLE:</text>
<text x="244" y="261.1">DRAWN BY</text>
<text x="274" y="261.1">GANESH</text>
<text x="244" y="267.1">CHECKED BY</text>
<text x="274" y="267.1">NADEEM</text>
<text x="244" y="273.1">APPROVED BY</text>
<text x="274" y="273.1">NADEEM</text>
<text x="383.3" y="272.5">SIZE:</text>
<text x="393.1" y="272.9">SHEET REV:</text>
<text x="244" y="285.1">QTY</text>
</g>
<g font-size="2.7">
<text x="293.3" y="272.4">JOB TITLE:</text>
<text x="244" y="279.1">MATERIAL</text>
</g>
</svg>
